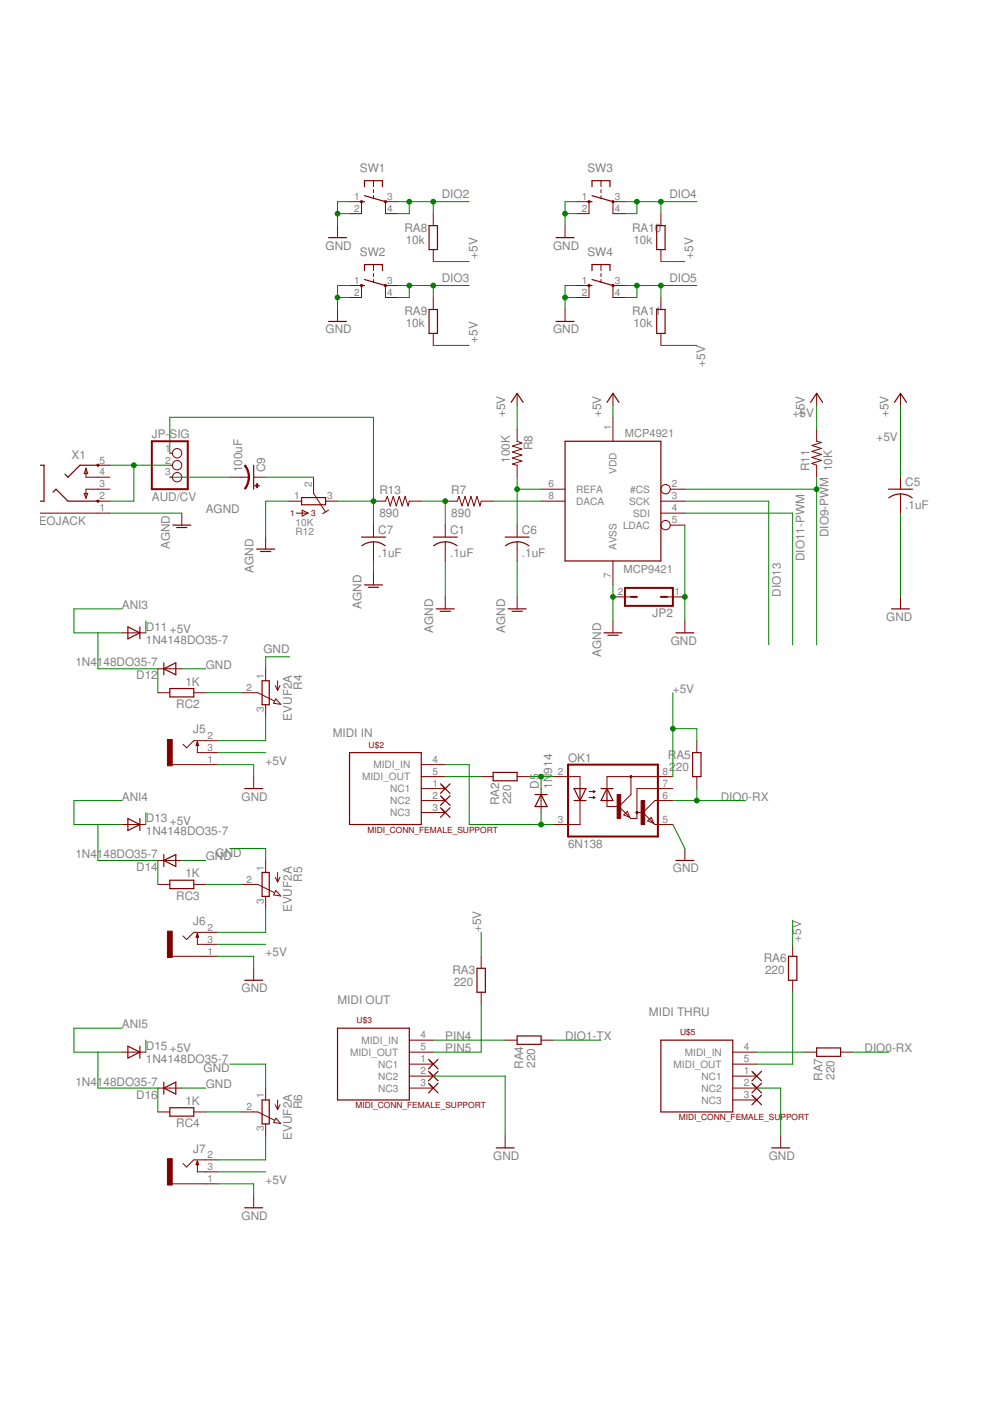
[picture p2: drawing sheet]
<svg xmlns="http://www.w3.org/2000/svg" width="210mm" height="297mm" viewBox="0 0 210 297" stroke-linecap="round" stroke-linejoin="round" font-family="sans-serif">
<g fill="none" stroke="#800000" stroke-width=".25">
<path d="M77.3 39.6v-1.3h3.8v1.3M125.5 39.6v-1.3h3.8v1.3M69.7 50.4h3.8M76.6 42.8h.7M77.3 57.4v-1.3h3.8v1.3M77.3 41.5l4.4 1.3M77.3 59.3l4.4 1.2M91 47.8h1.8v5.1h-1.8zM117.9 50.4h3.8M124.9 42.8h.6M125.5 57.4v-1.3h3.8v1.3M125.5 41.5l4.5 1.3"/>
<path d="M125.5 59.3l4.5 1.2M139.2 47.8h1.8v5.1h-1.8zM69.7 68.2h3.8M76.6 60.5h.7M91 65.6h1.8v5.1h-1.8zM117.9 68.2h3.8M124.9 60.5h.6M139.2 65.6h1.8v5.1h-1.8zM8.5 98.6h.8v7.7h-.8M20.8 98.6h-3.8l-2.6 2.6-.6-.7M53.8 98.6v5.1M108.4 85.3l1.2-1.9 1.3 1.9"/>
<path d="M119.8 93.6h20.3v25.3h-20.3zM128.7 85.3l1.3-1.9 1.2 1.9M171.9 85.3l1.2-1.9 1.3 1.9M189.7 85.3l1.2-1.9 1.3 1.9M11.2 104.4l.7-.7 2.5 2.6h6.4M36.6 111.3h3.8M37.4 111.8h2.2M54.4 116.4h3.8M55.2 116.9h2.2M63.9 105.5h5.1v1.5h-5.1zM76.6 113.9h5.1M79.2 114.9l1 .1 1.5 .7"/>
<path d="M79.2 114.9l-1.6 .3-.9 .5M91.9 113.9h5M94.4 114.9l1.1 .1 1.4 .7M94.4 114.9l-1.5 .3-1 .5M107.1 113.9h5.1M109.6 114.9l1.1 .1 1.4 .7M109.6 114.9l-1.5 .3-.9 .5M188.4 103.7h5.1M190.9 104.7l1.6 .3 .9 .6M190.9 104.7l-1 .2-1.5 .7M27.1 132.9l2.6 1.3-2.6 1.2zM29.7 132.9v2.5"/>
<path d="M77.3 124h3.8M78.1 124.5h2.2M92.5 129.1h3.8M93.3 129.6h2.2M107.7 129.1h3.8M108.6 129.6h2.1M128.1 134.2h3.8M128.9 134.7h2.2M143.3 134.2h3.8M189 129.1h3.8M34.7 141.8l2.6-1.3v2.6zM34.7 140.5v2.6"/>
<path d="M36 146h5.1v1.8h-5.1zM41.8 157.3l.3 .8h-.5zM55.6 144.3h1.5v5.1h-1.5zM74.1 159.6h15.2v15.2h-15.2zM146.9 159.6h1.7v5.1h-1.7zM27.1 173.5l2.6 1.3-2.6 1.3zM29.7 173.5v2.6M51.9 167.2h3.8M93.4 171.3l2 2M93.4 168.7l2 2.1M93.4 166.2l2 2M95.4 171.3l-2 2"/>
<path d="M95.4 168.7l-2 2.1M95.4 166.2l-2 2M104.6 163.8h5v1.7h-5zM113.5 168.5h2.5M114.7 168.5l1.3 2.5h-2.5zM121.7 167.2h2.5l-1.2 2.5zM121.7 169.7h2.5M123 167.2v2.5M127.4 167.2h2.6M128.7 167.2l1.3 2.5h-2.6zM128.7 167.2v2.5M34.7 181.2v2.5"/>
<path d="M34.7 182.4l2.6-1.2v2.5zM36 186.6h5.1v1.8h-5.1zM41.8 197.9l.3 .8h-.5zM55.6 185h1.5v5.1h-1.5zM143.3 182.4h3.8M51.9 207.8h3.8M71.6 218h15.2v15.2h-15.2zM101.1 205.3h1.8v5.1h-1.8zM109.6 219.6h5.1v1.8h-5.1zM167.2 202.8h1.8v5h-1.8zM27.1 221.8l2.6 1.3-2.6 1.2zM29.7 221.8v2.5"/>
<path d="M34.7 229.4v2.6M34.7 230.7l2.6-1.3v2.6zM36 234.9h5.1v1.7h-5.1zM55.6 233.2h1.5v5.1h-1.5zM90.8 229.7l2.1 2M90.8 227.1l2.1 2.1M90.8 224.6l2.1 2M92.9 229.7l-2.1 2M92.9 227.1l-2.1 2.1M92.9 224.6l-2.1 2M140.1 220.5h15.3v15.3h-15.3zM159.4 232.2l2.1 2"/>
<path d="M159.4 229.7l2.1 2M159.4 227.1l2.1 2.1M161.5 232.2l-2.1 2M161.5 229.7l-2.1 2M161.5 227.1l-2.1 2.1M173.1 222.2h5.1v1.8h-5.1zM41.8 246.2l.3 .7h-.5zM51.9 256.1h3.8M105.2 243.4h3.8M163.6 243.4h3.8"/>
</g>
<g fill="none" stroke="#800000" stroke-width=".21">
<path d="M79.2 38.3v1.3M127.4 38.3v1.3M71.6 47.8v2.6M74.1 42.8h2.5v2.5h-2.5M79.2 40.2v.7M79.2 41.5v.6M79.2 56.1v1.3M79.2 58v.6M79.2 59.3v.6M84.3 42.8h-2.6v2.5h2.6M91.9 45.3v2.5M91.9 52.9v2.6"/>
<path d="M119.8 47.8v2.6M122.3 42.8h2.6v2.5h-2.6M127.4 40.2v.7M127.4 41.5v.6M127.4 56.1v1.3M127.4 58v.6M127.4 59.3v.6M132.5 42.8h-2.5v2.5h2.5M140.1 45.3v2.5M140.1 52.9v2.6M71.6 65.6v2.6M74.1 60.5h2.5v2.6h-2.5"/>
<path d="M84.3 60.5h-2.6v2.6h2.6M91.9 63.1v2.5M91.9 70.7v2.5M119.8 65.6v2.6M122.3 60.5h2.6v2.6h-2.6M132.5 60.5h-2.5v2.6h2.5M140.1 63.1v2.5M140.1 70.7v2.5M18.2 99.3v1.9h5.1M18.2 99.3l.4 1.1h-.8zM20.8 98.6h2.5M36 98.6h.6"/>
<path d="M36 96.1h.6M109.6 83.4v2.5M109.6 91v2.6l1.1 .3-2.1 .7 2.1 .6-2.1 .6 2.1 .7-2.1 .6 2.1 .6-2.1 .7 1 .2v2.6M130 83.4v2.5M130 88.5v5.1M173.1 91v2.6l1.1 .2-2.1 .6 2.1 .7-2.1 .6 2.1 .7-2.1 .6 2.1 .6-2.1 .7 1 .3v2.6M173.1 83.4v2.5M190.9 83.4v2.5M8.5 108.8h14.8M17.8 104.6h.8l-.4 1zM20.8 106.3h2.5M23.3 103.7h-5.1v1.9"/>
<path d="M36 101.2h.6M38.5 108.8v2.5M48.7 101.2h4.1M53.8 101.2h2.5M56.3 113.9v2.5M61.4 106.3h2.5M62.8 108.8h2.5M64.1 108.2l1.2 .6-1.2 .6zM66.5 101.2v3.4l2.5 3.9M69 106.3h2.6M69.7 108.2l-1.3 .7M79.2 106.3h2.5l.4-1.1 .6 2.1 .7-2.1 .6 2.1 .6-2.1 .7 2.1 .6-2.1 .6 2.1 .3-1h2.5"/>
<path d="M79.2 111.3v2.6M79.2 114.9v4M94.4 106.3h2.5l.4-1.1 .7 2.1 .6-2.1 .6 2.1 .7-2.1 .6 2.1 .6-2.1 .7 2.1 .2-1h2.6M94.4 111.3v2.6M94.4 114.9v4M109.6 111.3v2.6M109.6 114.9v4M114.7 103.7h5.1M114.7 106.3h5.1M130 118.9v5.1M140.1 108.8h5.1M140.1 106.3h5.1"/>
<path d="M142.1 103.7h3.1M142.1 111.3h3.1M190.9 101.2v2.5M190.9 104.7v4.1M25.8 134.2h5.1M79.2 121.5v2.5M94.4 126.6v2.5M109.6 126.6v2.5M130 131.6v2.6M130 126.6h3.8M141.4 126.6h3.8M145.2 131.6v2.6"/>
<path d="M190.9 126.6v2.5M33.5 146.9h2.5M33.5 141.8h5M41.1 146.9h2.5M41.8 157.3v2.3h4.4M46.2 157h-5.1l-1.5 1.6-.8-.8M51.2 146.9h3.5l3.5 1.7M56.3 141.8v2.5M56.3 149.4v2.6M58.4 145.4l.5 1M58.5 148.2l1 1.1-1.5-.2zM58.9 144.3v2.1"/>
<path d="M59.4 145.4l-.5 1M147.7 157v2.6M25.8 174.8h5.1M36.5 162.1h9.7M53.8 164.7v2.5M89.3 172.3h5.1M89.3 169.7h5.1M89.3 167.2h5.1M89.3 164.7h5.1M89.3 162.1h5.1M102 164.7h2.6M109.6 164.7h2.6"/>
<path d="M114.7 167.2v5.1M117.3 164.7h5.7v2.5M123 169.7v5.1h-5.7M124.9 167.8h1.3M124.9 169.1h1.3M125.8 167.6l.4 .2M125.8 168.8l.4 .3M126.2 167.8l-.4 .3M126.2 169.1l-.4 .3M128.7 169.7v1.3h2.5M133 172l.5 1.3-1.3-.5zM133.8 164.7v3.8l-2.6 2.5"/>
<path d="M135 172.3h1.3M136.3 172.3l2.6 2.5h3.8M138.1 173.3l.5 1.3-1.3-.5zM142.7 169.7h-3.8l-2.6 2.6M142.7 167.2h-7.7v6.3h-1.2l-2.6-2.5M142.7 164.7h-14v2.5M145.2 179.9v2.5M147.7 164.7v2.5M33.5 187.5h2.5M33.5 182.4h5M41.1 187.5h2.5M41.8 197.9v2.3h4.4"/>
<path d="M46.2 197.7h-5.1l-1.5 1.5-.8-.8M51.2 187.5h3.5l3.5 1.8M56.3 182.4v2.6M56.3 190.1v2.5M58.4 186l.5 1M58.5 188.8l1 1.2-1.5-.3zM58.9 185v2M59.4 186l-.5 1M36.5 202.8h9.7M53.8 205.3v2.5M102 202.8v2.5M102 210.4v2.5"/>
<path d="M168.1 200.2v2.6M168.1 207.8v2.6M25.8 223.1h5.1M33.5 235.8h2.5M33.5 230.7h5M41.1 235.8h2.5M51.2 235.8h3.5l3.5 1.7M56.3 230.7v2.5M56.3 238.3v2.5M58.4 234.2l.5 1M58.5 237.1l1 1.1-1.5-.2zM58.9 233.2v2"/>
<path d="M59.4 234.2l-.5 1M86.8 230.7h5.1M86.8 228.2h5.1M86.8 225.6h5.1M86.8 223.1h5.1M86.8 220.5h5.1M107.1 220.5h2.5M114.7 220.5h2.6M155.4 230.7h5M155.4 228.2h5M155.4 225.6h5M155.4 223.1h5"/>
<path d="M155.4 233.2h5M170.6 223.1h2.5M178.2 223.1h2.6M36.5 251h9.7M41.8 246.2v2.3h4.4M46.2 245.9h-5.1l-1.5 1.5-.8-.7M53.8 253.5v2.6M107.1 240.8v2.6M165.5 240.8v2.6"/>
<circle cx="37.5" cy="96.1" r=".99"/>
<circle cx="37.5" cy="98.6" r=".99"/>
<circle cx="37.5" cy="101.2" r=".99"/>
<circle cx="141.1" cy="103.7" r=".99"/>
<circle cx="141.1" cy="111.3" r=".99"/>
</g>
<g fill="none" stroke="#800000" stroke-width=".42">
<path d="M32.2 93.6h7.6v10.1h-7.6zM132.5 124.7h10.2v3.8h-10.2zM133.8 126.6h1.2M140.1 126.6h1.3M120.4 162.1h19.1v15.3h-19.1z"/>
<circle cx="76.6" cy="42.8" r=".13"/>
<circle cx="81.7" cy="42.8" r=".13"/>
<circle cx="124.9" cy="42.8" r=".13"/>
<circle cx="130" cy="42.8" r=".13"/>
<circle cx="76.6" cy="60.5" r=".13"/>
<circle cx="81.7" cy="60.5" r=".13"/>
<circle cx="124.9" cy="60.5" r=".13"/>
<circle cx="130" cy="60.5" r=".13"/>
<circle cx="20.8" cy="98.6" r=".13"/>
<circle cx="20.8" cy="106.3" r=".13"/>
<circle cx="133.8" cy="164.7" r=".13"/>
<circle cx="135" cy="172.3" r=".13"/>
</g>
<g fill="#800000" stroke="#800000" stroke-width=".21">
<path d="M51.8 98.8l.2-.2 .5 .7 .3 1.1 .1 .8h-.3l-.1-1.1z" fill-rule="evenodd"/>
<path d="M52.6 101.2h.3l-.2 1.3-.7 1.2-.2-.1 .5-.9z" fill-rule="evenodd"/>
</g>
<g fill="#800000" stroke="#800000" stroke-width=".21">
<path d="M54.4 102.5h.2v.9h-.2z"/>
<path d="M54.1 102.9h.8v.1h-.8z"/>
<path d="M130.9 168.5h.7v5h-.7z"/>
<path d="M135.9 169.7h.8v5.1h-.8z"/>
<path d="M35.5 156.8h1v5.6h-1z"/>
<path d="M35.5 197.4h1v5.6h-1z"/>
<path d="M35.5 245.7h1v5.5h-1z"/>
</g>
<g fill="none" stroke="#008000" stroke-width=".21">
<path d="M71.6 45.3h2.5M74.1 42.8h-2.5v5M84.3 42.8h15.2M86.8 42.8v2.5h-2.5M91.9 55.5h7.6M91.9 42.8v2.5M119.8 45.3h2.5M122.3 42.8h-2.5v5M132.5 42.8h15.2M135 42.8v2.5h-2.5M140.1 55.5h5.1M140.1 42.8v2.5"/>
<path d="M71.6 63.1h2.5M74.1 60.5h-2.5v5.1M84.3 60.5h15.2M86.8 60.5v2.6h-2.5M91.9 73.2h7.6M91.9 60.5v2.6M119.8 63.1h2.5M122.3 60.5h-2.5v5.1M132.5 60.5h15.2M135 60.5v2.6h-2.5M140.1 73.2h7.6M140.1 60.5v2.6"/>
<path d="M23.3 98.6h12.7M28.4 98.6v7.7h-5.1M36 96.1v-7.6h43.2v22.8M109.6 85.9v5.1M130 85.9v2.6M173.1 85.9v5.1M190.9 85.9v15.3M23.3 108.8h15.2M36 101.2h12.7M56.3 101.2h10.2M61.4 106.3h-5.1v7.6M71.6 106.3h7.6"/>
<path d="M79.2 118.9v2.6M89.3 106.3h5.1v5M94.4 118.9v7.7M104.6 106.3h10.1M109.6 101.2v10.1M109.6 118.9v7.7M109.6 103.7h5.1M145.2 108.8h22.9v27.9M145.2 111.3v20.3M145.2 103.7h27.9M145.2 106.3h17.8v30.4M173.1 101.2v35.5"/>
<path d="M190.9 108.8v17.8M20.8 134.2v7.6h12.7v5.1M25.8 129.1h-10.1v5.1h10.1M30.9 131.6v2.6M61.4 139.3h-5.1v2.5M130 124v7.6M38.5 141.8h5.1M43.6 146.9h7.6M46.2 159.6h10.1M56.3 152v5h-10.1M142.7 146.9v17.8M142.7 154.5h5v2.5"/>
<path d="M20.8 174.8v7.6h12.7v5.1M25.8 169.7h-10.1v5.1h10.1M30.9 172.3v2.5M46.2 162.1h7.6v2.6M48.7 179.9h7.6v2.5M94.4 162.1h5.1v12.7h17.8M94.4 164.7h7.6M112.2 164.7h5.1M114.7 164.7v2.5M114.7 172.3v2.5M142.7 174.8l2.5 5.1M142.7 169.7h15.2"/>
<path d="M147.7 167.2v2.5M38.5 182.4h5.1M43.6 187.5h7.6M56.3 192.6v5.1h-10.1M102 197.7v5.1M168.1 195.1v5.1M25.8 218h-10.1v5.1h10.1M46.2 200.2h10.1M46.2 202.8h7.6v2.5M102 212.9v10.2h-10.1M168.1 210.4v15.2h-7.7M20.8 223.1v7.6h12.7v5.1"/>
<path d="M30.9 220.5v2.6M38.5 230.7h5.1M43.6 235.8h7.6M48.7 225.6h7.6v5.1M91.9 228.2h15.2v12.6M91.9 220.5h15.2M117.3 220.5h10.1M160.4 230.7h5.1v10.1M160.4 223.1h10.2M180.8 223.1h7.6M46.2 248.5h10.1M46.2 251h7.6v2.5"/>
<path d="M56.3 240.8v5.1h-10.1"/>
</g>
<g fill="#008000" stroke="#008000" stroke-width=".21">
<circle cx="142.7" cy="154.5" r=".51"/>
<circle cx="71.6" cy="45.3" r=".51"/>
<circle cx="71.6" cy="63.1" r=".51"/>
<circle cx="119.8" cy="45.3" r=".51"/>
<circle cx="119.8" cy="63.1" r=".51"/>
<circle cx="145.2" cy="126.6" r=".51"/>
<circle cx="147.7" cy="169.7" r=".51"/>
<circle cx="86.8" cy="42.8" r=".51"/>
<circle cx="91.9" cy="42.8" r=".51"/>
<circle cx="86.8" cy="60.5" r=".51"/>
<circle cx="91.9" cy="60.5" r=".51"/>
<circle cx="135" cy="42.8" r=".51"/>
<circle cx="140.1" cy="42.8" r=".51"/>
<circle cx="135" cy="60.5" r=".51"/>
<circle cx="140.1" cy="60.5" r=".51"/>
<circle cx="173.1" cy="103.7" r=".51"/>
<circle cx="114.7" cy="164.7" r=".51"/>
<circle cx="114.7" cy="174.8" r=".51"/>
<circle cx="28.4" cy="98.6" r=".51"/>
<circle cx="79.2" cy="106.3" r=".51"/>
<circle cx="109.6" cy="103.7" r=".51"/>
<circle cx="94.4" cy="106.3" r=".51"/>
<circle cx="130" cy="126.6" r=".51"/>
</g>
<g font-size="2.5" fill="#808080">
<text x="76.3" y="36.4">SW1</text>
<text x="93.7" y="42">DIO2</text>
<text x="124.5" y="36.4">SW3</text>
<text x="141.9" y="42">DIO4</text>
<text x="69" y="52.9">GND</text>
<text x="85.8" y="49.1">RA8</text>
<text x="86" y="51.6">10k</text>
<text x="117.3" y="52.9">GND</text>
<text x="134" y="49.1">RA10</text>
<text x="134.3" y="51.6">10k</text>
<text x="76.3" y="54.2">SW2</text>
<text x="93.7" y="59.8">DIO3</text>
<text x="101.3" y="54.9" transform="rotate(-90 101.3 54.9)">+5V</text>
<text x="124.5" y="54.2">SW4</text>
<text x="141.9" y="59.8">DIO5</text>
<text x="147" y="54.9" transform="rotate(-90 147 54.9)">+5V</text>
<text x="69" y="70.7">GND</text>
<text x="85.8" y="66.9">RA9</text>
<text x="86" y="69.4">10k</text>
<text x="117.3" y="70.7">GND</text>
<text x="134" y="66.9">RA11</text>
<text x="134.3" y="69.4">10k</text>
<text x="101.3" y="72.7" transform="rotate(-90 101.3 72.7)">+5V</text>
<text x="149.5" y="77.7" transform="rotate(-90 149.5 77.7)">+5V</text>
<text x="107.1" y="88.5" transform="rotate(-90 107.1 88.5)">+5V</text>
<text x="127.4" y="88.5" transform="rotate(-90 127.4 88.5)">+5V</text>
<text x="168.1" y="88.5">+5V</text>
<text x="170.6" y="88.5" transform="rotate(-90 170.6 88.5)">+5V</text>
<text x="188.4" y="88.5" transform="rotate(-90 188.4 88.5)">+5V</text>
<text x="32.2" y="92.9">JP-SIG</text>
<text x="112.9" y="95.5" transform="rotate(-90 112.9 95.5)">R8</text>
<text x="185.8" y="93.6">+5V</text>
<text x="15.2" y="97.4">X1</text>
<text x="51.4" y="100.2" transform="rotate(-90 51.4 100.2)">100uF</text>
<text x="56.2" y="100.2" transform="rotate(-90 56.2 100.2)">C9</text>
<text x="108.1" y="98.1" transform="rotate(-90 108.1 98.1)">100K</text>
<text x="171.6" y="99.9" transform="rotate(-90 171.6 99.9)">R11</text>
<text x="176.4" y="99.9" transform="rotate(-90 176.4 99.9)">10K</text>
<text x="32.2" y="106.2">AUD/CV</text>
<text x="80.4" y="104.7">R13</text>
<text x="95.7" y="104.7">R7</text>
<text x="191.9" y="107.9">.1uF</text>
<text x="191.9" y="103.1">C5</text>
<text x="1.6" y="111.3">STEREOJACK</text>
<text x="43.6" y="108.8">AGND</text>
<text x="80.2" y="113.2">C7</text>
<text x="80.4" y="109.5">890</text>
<text x="95.4" y="113.2">C1</text>
<text x="95.7" y="109.5">890</text>
<text x="110.7" y="113.2">C6</text>
<text x="175.7" y="113.9" transform="rotate(-90 175.7 113.9)">DIO9-PWM</text>
<text x="36" y="116.4" transform="rotate(-90 36 116.4)">AGND</text>
<text x="80.2" y="118.1">.1uF</text>
<text x="95.4" y="118.1">.1uF</text>
<text x="110.7" y="118.1">.1uF</text>
<text x="170.6" y="118.9" transform="rotate(-90 170.6 118.9)">DIO11-PWM</text>
<text x="53.8" y="121.5" transform="rotate(-90 53.8 121.5)">AGND</text>
<text x="25.8" y="129.1">ANI3</text>
<text x="76.6" y="129.1" transform="rotate(-90 76.6 129.1)">AGND</text>
<text x="138.4" y="130.9">JP2</text>
<text x="165.5" y="126.6" transform="rotate(-90 165.5 126.6)">DIO13</text>
<text x="187.9" y="131.6">GND</text>
<text x="30.9" y="136.5">1N4148DO35-7</text>
<text x="30.9" y="133.7">D11 +5V</text>
<text x="91.9" y="134.2" transform="rotate(-90 91.9 134.2)">AGND</text>
<text x="107.1" y="134.2" transform="rotate(-90 107.1 134.2)">AGND</text>
<text x="142.2" y="136.7">GND</text>
<text x="16" y="141.3">1N4148DO35-7</text>
<text x="43.6" y="141.8">GND</text>
<text x="55.9" y="138.5">GND</text>
<text x="127.4" y="139.3" transform="rotate(-90 127.4 139.3)">AGND</text>
<text x="28.9" y="144.1">D12</text>
<text x="39.3" y="145.4">1K</text>
<text x="64.1" y="146.3" transform="rotate(-90 64.1 146.3)">R4</text>
<text x="142.7" y="146.9">+5V</text>
<text x="37.4" y="150.2">RC2</text>
<text x="41" y="155.5">J5</text>
<text x="61.9" y="152.8" transform="rotate(-90 61.9 152.8)">EVUF2A</text>
<text x="70.5" y="156.3">MIDI IN</text>
<text x="120.4" y="161.5">OK1</text>
<text x="141.6" y="160.8">RA5</text>
<text x="56.3" y="162.1">+5V</text>
<text x="114.2" y="167.2" transform="rotate(-90 114.2 167.2)">D5</text>
<text x="117" y="167.2" transform="rotate(-90 117 167.2)">1N</text>
<text x="117" y="164" transform="rotate(-90 117 164)">914</text>
<text x="141.9" y="163.4">2</text>
<text x="143.3" y="163.4">20</text>
<text x="25.8" y="169.7">ANI4</text>
<text x="51.2" y="169.7">GND</text>
<text x="105.8" y="170.8" transform="rotate(-90 105.8 170.8)">RA2</text>
<text x="108.4" y="170.5" transform="rotate(-90 108.4 170.5)">220</text>
<text x="152.8" y="169.7">DIO0-RX</text>
<text x="30.9" y="177.1">1N4148DO35-7</text>
<text x="30.9" y="174.3">D13 +5V</text>
<text x="120.4" y="179.9">6N138</text>
<text x="16" y="181.9">1N4148DO35-7</text>
<text x="28.9" y="184.7">D14</text>
<text x="39.3" y="186">1K</text>
<text x="43.6" y="182.4">GND</text>
<text x="45.7" y="181.7">GND</text>
<text x="142.7" y="185">GND</text>
<text x="37.4" y="190.8">RC3</text>
<text x="64.1" y="186.9" transform="rotate(-90 64.1 186.9)">R5</text>
<text x="41" y="196.1">J6</text>
<text x="61.9" y="193.4" transform="rotate(-90 61.9 193.4)">EVUF2A</text>
<text x="102" y="197.7" transform="rotate(-90 102 197.7)">+5V</text>
<text x="56.3" y="202.8">+5V</text>
<text x="169.8" y="199.6" transform="rotate(-90 169.8 199.6)">+5V</text>
<text x="95.9" y="206.6">RA3</text>
<text x="96.2" y="209.1">220</text>
<text x="161.9" y="204">RA6</text>
<text x="162.2" y="206.6">220</text>
<text x="51.2" y="210.4">GND</text>
<text x="71.6" y="212.9">MIDI OUT</text>
<text x="137.6" y="215.4">MIDI THRU</text>
<text x="25.8" y="218">ANI5</text>
<text x="94.4" y="220.5">PIN4</text>
<text x="119.8" y="220.5">DIO1-TX</text>
<text x="30.9" y="225.4">1N4148DO35-7</text>
<text x="30.9" y="222.6">D15 +5V</text>
<text x="43.2" y="227.4">GND</text>
<text x="94.4" y="223.1">PIN5</text>
<text x="110.9" y="226.6" transform="rotate(-90 110.9 226.6)">RA4</text>
<text x="113.5" y="226.4" transform="rotate(-90 113.5 226.4)">220</text>
<text x="183.3" y="223.1">DIO0-RX</text>
<text x="16" y="230.2">1N4148DO35-7</text>
<text x="28.9" y="232.9">D16</text>
<text x="43.6" y="230.7">GND</text>
<text x="174.4" y="229.2" transform="rotate(-90 174.4 229.2)">RA7</text>
<text x="177" y="228.9" transform="rotate(-90 177 228.9)">220</text>
<text x="37.4" y="239">RC4</text>
<text x="39.3" y="234.2">1K</text>
<text x="64.1" y="235.2" transform="rotate(-90 64.1 235.2)">R6</text>
<text x="41" y="244.4">J7</text>
<text x="61.9" y="241.7" transform="rotate(-90 61.9 241.7)">EVUF2A</text>
<text x="104.6" y="245.9">GND</text>
<text x="163" y="245.9">GND</text>
<text x="56.3" y="251">+5V</text>
<text x="51.2" y="258.6">GND</text>
</g>
<g font-size="2.3" fill="#808080">
<text x="132.5" y="92.7">MCP4921</text>
<text x="132.2" y="121.5">MCP9421</text>
</g>
<g font-size="2.1" fill="#808080">
<text x="75.1" y="42.4">1</text>
<text x="75.1" y="44.9">2</text>
<text x="82.1" y="42.4">3</text>
<text x="82.1" y="44.9">4</text>
<text x="123.3" y="42.4">1</text>
<text x="123.3" y="44.9">2</text>
<text x="130.3" y="42.4">3</text>
<text x="130.3" y="44.9">4</text>
<text x="75.1" y="60.2">1</text>
<text x="75.1" y="62.7">2</text>
<text x="82.1" y="60.2">3</text>
<text x="82.1" y="62.7">4</text>
<text x="123.3" y="60.2">1</text>
<text x="123.3" y="62.7">2</text>
<text x="130.3" y="60.2">3</text>
<text x="130.3" y="62.7">4</text>
<text x="35" y="95.7">1</text>
<text x="129.6" y="91.2" transform="rotate(-90 129.6 91.2)">1</text>
<text x="21.1" y="98.3">5</text>
<text x="21.1" y="100.8">4</text>
<text x="35" y="98.3">2</text>
<text x="35" y="100.8">3</text>
<text x="130.7" y="100.4" transform="rotate(-90 130.7 100.4)">VDD</text>
<text x="21.1" y="103.4">3</text>
<text x="21.1" y="105.9">2</text>
<text x="62.4" y="105.9">1</text>
<text x="66.1" y="103.4" transform="rotate(-90 66.1 103.4)">2</text>
<text x="69.4" y="105.9">3</text>
<text x="116.3" y="105.9">8</text>
<text x="116.3" y="103.4">6</text>
<text x="122.1" y="107">DACA</text>
<text x="122.1" y="104.5">REFA</text>
<text x="133.4" y="107">SCK</text>
<text x="133.6" y="104.5">#CS</text>
<text x="142.5" y="103.4">2</text>
<text x="142.5" y="105.9">3</text>
<text x="21.1" y="108.4">1</text>
<text x="62.7" y="111.6">10K</text>
<text x="62.7" y="113.5">R12</text>
<text x="132.1" y="112.1">LDAC</text>
<text x="134.2" y="109.5">SDI</text>
<text x="142.5" y="108.4">4</text>
<text x="142.5" y="111">5</text>
<text x="130.7" y="116.6" transform="rotate(-90 130.7 116.6)">AVSS</text>
<text x="129.6" y="122.5" transform="rotate(-90 129.6 122.5)">7</text>
<text x="131" y="126.2">2</text>
<text x="143" y="126.2">1</text>
<text x="56" y="144" transform="rotate(-90 56 144)">1</text>
<text x="52.2" y="146.5">2</text>
<text x="56" y="151" transform="rotate(-90 56 151)">3</text>
<text x="44" y="161.8">1</text>
<text x="44" y="156.7">2</text>
<text x="44" y="159.2">3</text>
<text x="91.7" y="161.8">4</text>
<text x="76.8" y="165.4">MIDI_OUT</text>
<text x="79.2" y="162.9">MIDI_IN</text>
<text x="82.7" y="168">NC1</text>
<text x="91.7" y="166.8">1</text>
<text x="91.7" y="164.3">5</text>
<text x="118.3" y="164.3">2</text>
<text x="140.5" y="166.8">7</text>
<text x="140.5" y="164.3">8</text>
<text x="82.7" y="173">NC3</text>
<text x="82.7" y="170.5">NC2</text>
<text x="91.7" y="171.9">3</text>
<text x="91.7" y="169.4">2</text>
<text x="140.5" y="169.4">6</text>
<text x="118.3" y="174.5">3</text>
<text x="140.5" y="174.5">5</text>
<text x="56" y="184.6" transform="rotate(-90 56 184.6)">1</text>
<text x="52.2" y="187.2">2</text>
<text x="56" y="191.6" transform="rotate(-90 56 191.6)">3</text>
<text x="44" y="197.3">2</text>
<text x="44" y="202.4">1</text>
<text x="44" y="199.9">3</text>
<text x="76.6" y="221.3">MIDI_IN</text>
<text x="89.1" y="220.2">4</text>
<text x="74.2" y="223.8">MIDI_OUT</text>
<text x="80.2" y="226.4">NC1</text>
<text x="89.1" y="227.8">2</text>
<text x="89.1" y="225.3">1</text>
<text x="89.1" y="222.7">5</text>
<text x="142.8" y="226.4">MIDI_OUT</text>
<text x="145.2" y="223.8">MIDI_IN</text>
<text x="157.7" y="227.8">1</text>
<text x="157.7" y="225.3">5</text>
<text x="157.7" y="222.7">4</text>
<text x="56" y="232.9" transform="rotate(-90 56 232.9)">1</text>
<text x="80.2" y="231.4">NC3</text>
<text x="80.2" y="228.9">NC2</text>
<text x="89.1" y="230.3">3</text>
<text x="148.8" y="234">NC3</text>
<text x="148.8" y="231.4">NC2</text>
<text x="148.8" y="228.9">NC1</text>
<text x="157.7" y="232.9">3</text>
<text x="157.7" y="230.3">2</text>
<text x="52.2" y="235.4">2</text>
<text x="56" y="239.8" transform="rotate(-90 56 239.8)">3</text>
<text x="44" y="245.6">2</text>
<text x="44" y="250.6">1</text>
<text x="44" y="248.1">3</text>
</g>
<g font-size="1.8" fill="#800000">
<text x="61.5" y="109.4">1</text>
<text x="66" y="109.4">3</text>
<text x="78.2" y="158.6">U$2</text>
<text x="77.9" y="176.6">MIDI_CONN_FEMALE_SUPPORT</text>
<text x="75.6" y="217">U$3</text>
<text x="144.2" y="219.5">U$5</text>
<text x="75.4" y="235">MIDI_CONN_FEMALE_SUPPORT</text>
<text x="143.9" y="237.5">MIDI_CONN_FEMALE_SUPPORT</text>
</g>
</svg>
